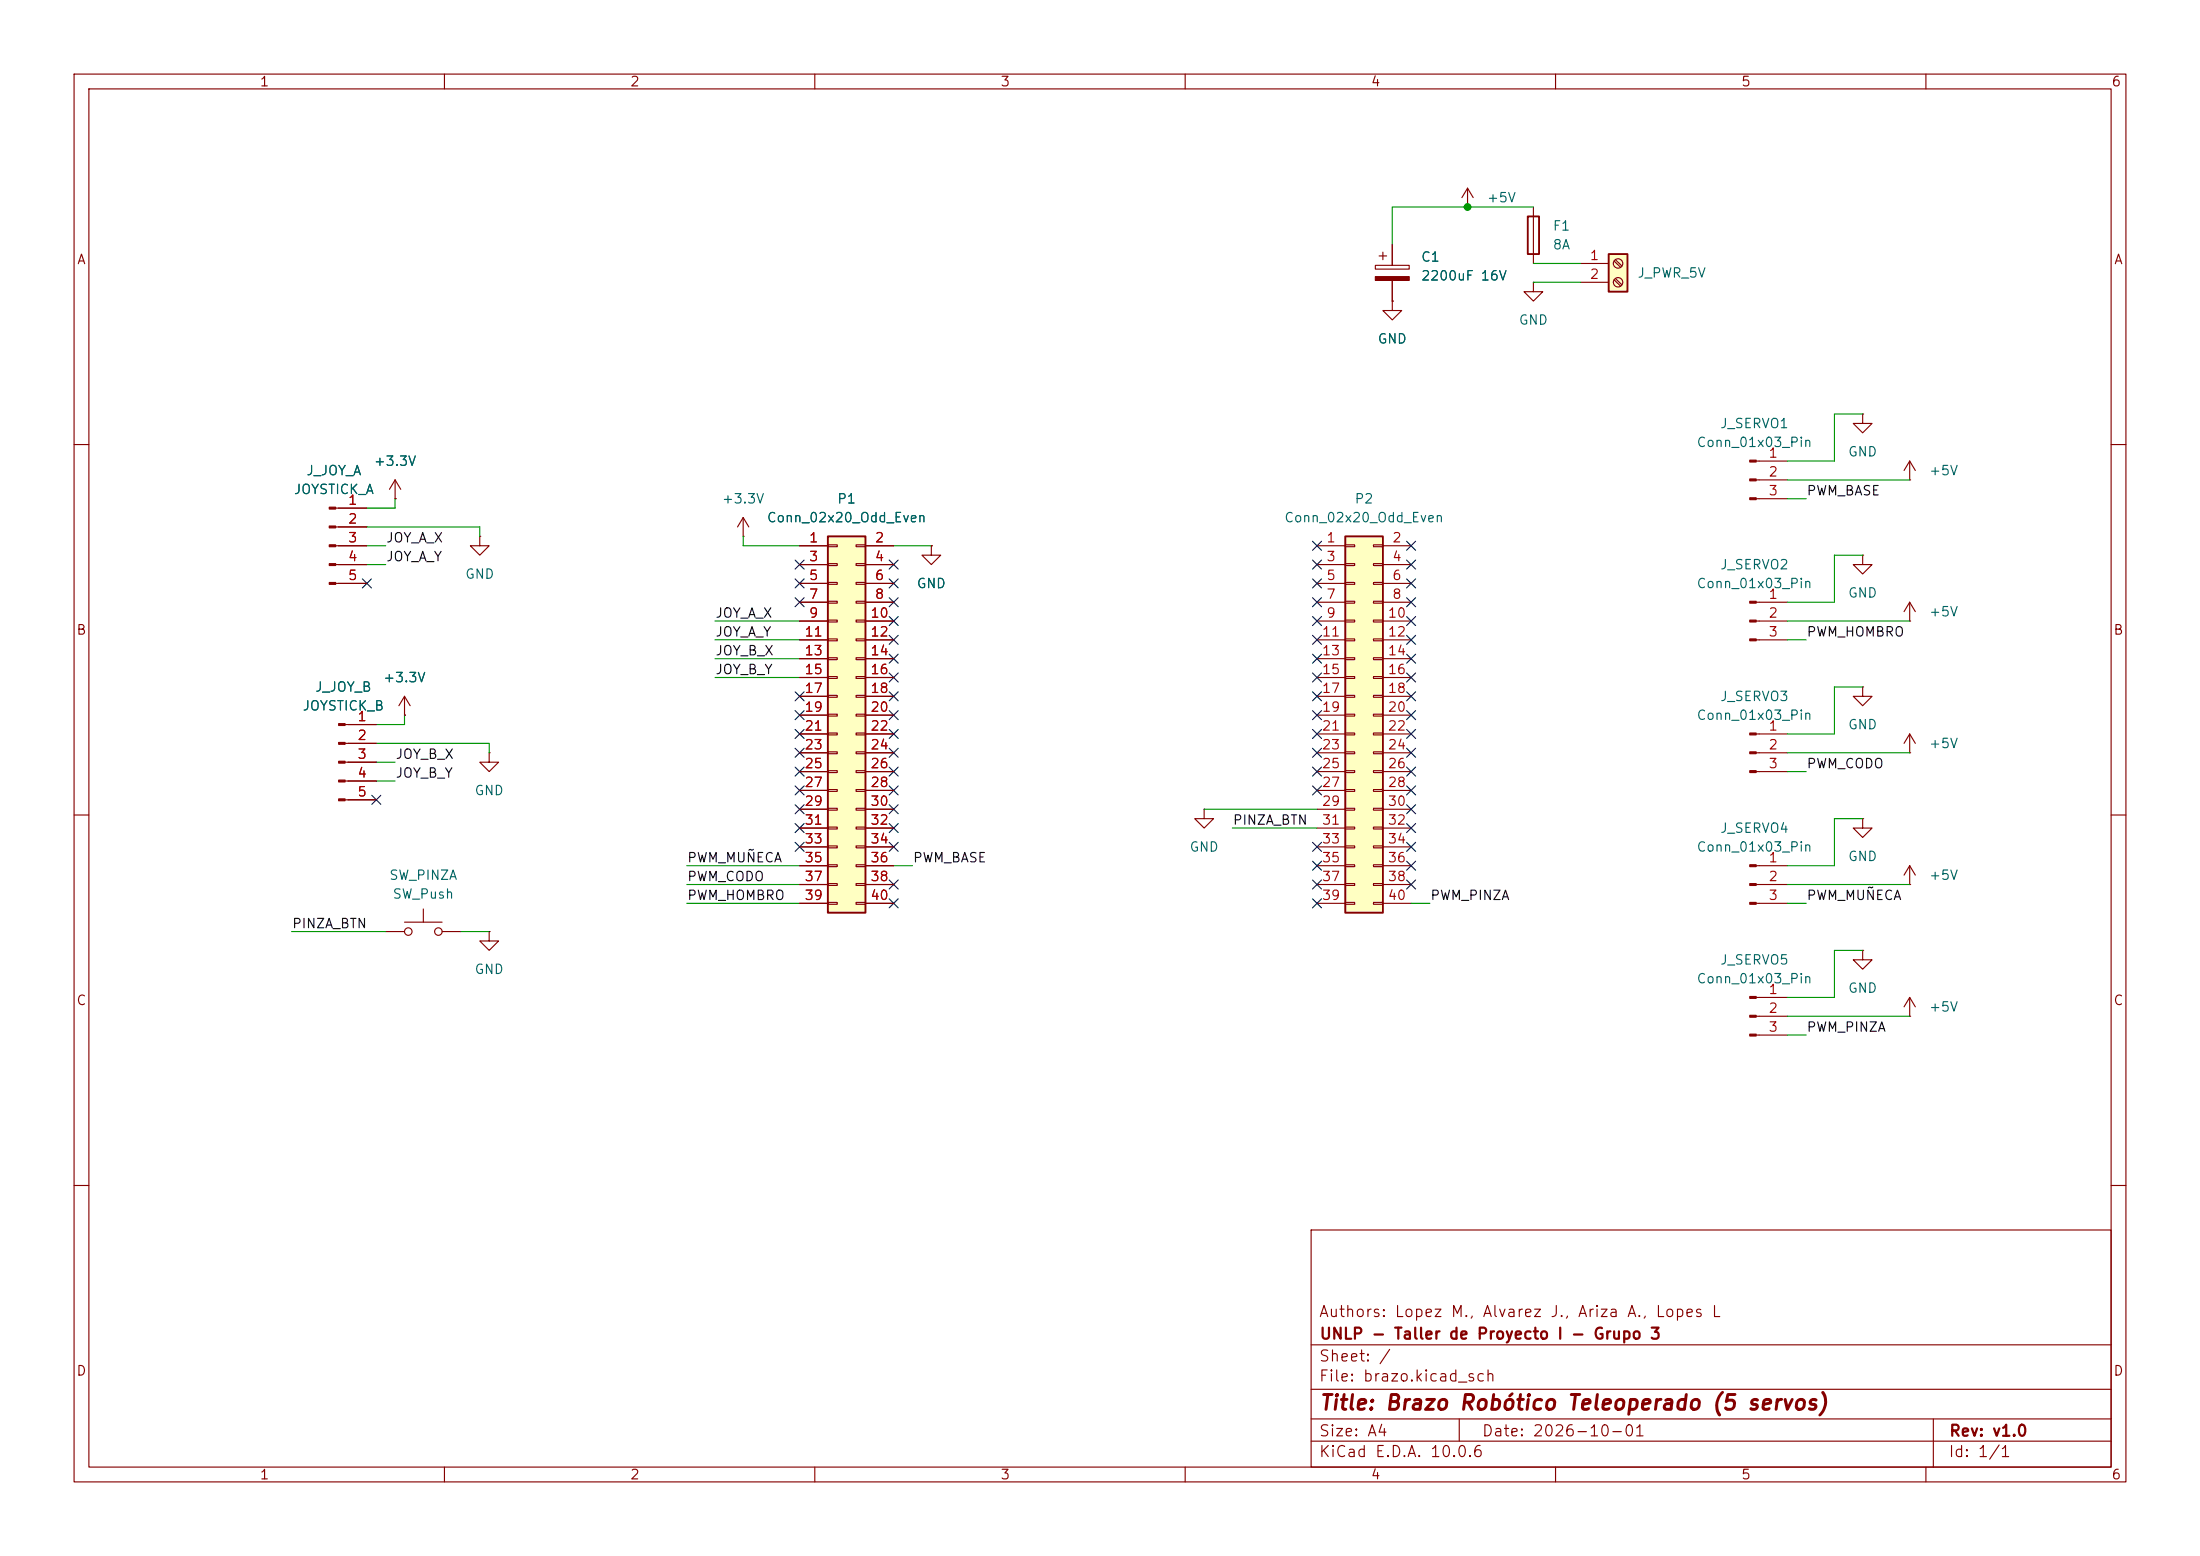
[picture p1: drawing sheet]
<svg xmlns="http://www.w3.org/2000/svg" width="297mm" height="210mm" viewBox="0 0 297 210" stroke-linecap="round" stroke-linejoin="round" font-family="sans-serif">
<g fill="none" stroke="#840000" stroke-width=".15">
<path d="M10 10h277v190h-277zM12 12h273v186h-273zM60 10v2M110 10v2M160 10v2M210 10v2M260 10v2M185.7 35.8h4.5v.5h-4.5zM186.2 34.5h1M186.7 34v1.1M188 33v2.8M188 37.8v2.8"/>
<path d="M10 60h2M125.7 73.7v1.2h1.3l-1.3 1.3-1.2-1.3h1.2M125.7 73.7h.1M285 60h2M54.6 96.5h.1M54.6 94l-.8 1.3M54.6 94l.8 1.3M54.6 94v2.5M237.1 99.1h4.2M237.1 81.3h4.2M237.1 83.8h4.2M237.1 86.4h4.2"/>
<path d="M257.8 83.8h.1M257.8 99.1l-.8 1.2M257.8 99.1l.8 1.2M257.8 81.3v2.5M257.8 99.1v2.5M257.8 81.3l-.8 1.3M257.8 81.3l.8 1.3M10 110h2M237.1 101.6h4.2M237.1 104.1h4.2M237.1 116.8h4.2M237.1 119.4h4.2"/>
<path d="M251.5 110.5v1.3h1.2l-1.2 1.2-1.3-1.2h1.3M251.5 110.5h.1M257.8 101.6h.1M257.8 119.4h.1M257.8 116.8v2.6M257.8 116.8l-.8 1.3M257.8 116.8l.8 1.3M285 110h2M237.1 134.6h4.2M237.1 137.2h4.2M237.1 139.7h4.2M237.1 121.9h4.2"/>
<path d="M10 160h2M177 166h108v32h-108zM285 160h2M60 198v2M110 198v2M160 198v2M177 194.5h108M177 191.5h108M177 187.5h108M177 181.5h108M197 191.5v3M210 198v2"/>
<path d="M260 198v2M261 191.5v6.5"/>
</g>
<g fill="#840000" stroke="#840000" stroke-width=".15">
<path d="M185.7 37.3h4.5v.5h-4.5z"/>
<path d="M236.2 134.5h.9v.2h-.9z"/>
<path d="M236.2 137h.9v.3h-.9z"/>
<path d="M236.2 139.6h.9v.2h-.9z"/>
<path d="M236.2 98.9h.9v.3h-.9z"/>
<path d="M236.2 101.5h.9v.2h-.9z"/>
<path d="M236.2 104h.9v.3h-.9z"/>
<path d="M236.2 116.7h.9v.3h-.9z"/>
<path d="M236.2 119.3h.9v.2h-.9z"/>
<path d="M236.2 121.8h.9v.2h-.9z"/>
<path d="M236.2 81.2h.9v.2h-.9z"/>
<path d="M236.2 83.7h.9v.2h-.9z"/>
<path d="M236.2 86.2h.9v.3h-.9z"/>
</g>
<path d="M111.8 72.4h5v50.8h-5z" fill="#ffffc2"/>
<path d="M111.8 72.4h5v50.8h-5z" fill="none" stroke="#840000" stroke-width=".25"/>
<g fill="none" stroke="#840000" stroke-width=".15">
<path d="M207 38.1v1.3h1.3l-1.3 1.2-1.3-1.2h1.3M207 38.1h.1M188 40.6v1.3h1.2l-1.2 1.3-1.3-1.3h1.3M188 40.6h.1M45.3 73.7h4.2M45.3 76.2h4.2M45.3 78.7h4.2M45.3 68.6h4.2M45.3 71.1h4.2M53.3 67.3h.1M53.3 64.8l-.7 1.2M53.3 64.8l.8 1.2"/>
<path d="M53.3 64.8v2.5M64.8 72.4v1.3h1.2l-1.2 1.2-1.3-1.2h1.3M64.8 72.4h.1M100.3 72.4h.1M100.3 69.9l-.7 1.2M100.3 69.9l.8 1.2M100.3 69.9v2.5M107.9 73.7h3.9M107.9 76.2h3.9M107.9 78.7h3.9M111.8 73.5h1.2v.3h-1.2zM111.8 76.1h1.2v.2h-1.2z"/>
<path d="M111.8 78.6h1.2v.3h-1.2zM115.6 73.5h1.2v.3h-1.2zM115.6 76.1h1.2v.2h-1.2zM115.6 78.6h1.2v.3h-1.2zM116.8 73.7h3.8M116.8 76.2h3.8M116.8 78.7h3.8M46.6 97.8h4.2M107.9 81.3h3.9M107.9 83.8h3.9M107.9 86.4h3.9M107.9 88.9h3.9"/>
<path d="M107.9 91.4h3.9M107.9 94h3.9M107.9 96.5h3.9M107.9 99.1h3.9M111.8 81.2h1.2v.2h-1.2zM111.8 83.7h1.2v.2h-1.2zM111.8 86.2h1.2v.3h-1.2zM111.8 88.8h1.2v.2h-1.2zM111.8 91.3h1.2v.3h-1.2zM111.8 93.9h1.2v.2h-1.2zM111.8 96.4h1.2v.2h-1.2zM111.8 98.9h1.2v.3h-1.2z"/>
<path d="M115.6 81.2h1.2v.2h-1.2zM115.6 83.7h1.2v.2h-1.2zM115.6 86.2h1.2v.3h-1.2zM115.6 88.8h1.2v.2h-1.2zM115.6 91.3h1.2v.3h-1.2zM115.6 93.9h1.2v.2h-1.2zM115.6 96.4h1.2v.2h-1.2zM115.6 98.9h1.2v.3h-1.2zM116.8 81.3h3.8M116.8 83.8h3.8M116.8 86.4h3.8M116.8 88.9h3.8"/>
<path d="M116.8 91.4h3.8M116.8 94h3.8M116.8 96.5h3.8M116.8 99.1h3.8M46.6 100.3h4.2M46.6 102.9h4.2M46.6 105.4h4.2M46.6 108h4.2M107.9 101.6h3.9M107.9 104.1h3.9M107.9 106.7h3.9M107.9 109.2h3.9"/>
<path d="M107.9 111.8h3.9M107.9 114.3h3.9M107.9 116.8h3.9M107.9 119.4h3.9M111.8 101.5h1.2v.2h-1.2zM111.8 104h1.2v.3h-1.2zM111.8 106.6h1.2v.2h-1.2zM111.8 109.1h1.2v.2h-1.2zM111.8 111.6h1.2v.3h-1.2zM111.8 114.2h1.2v.2h-1.2zM111.8 116.7h1.2v.3h-1.2zM111.8 119.3h1.2v.2h-1.2z"/>
<path d="M115.6 101.5h1.2v.2h-1.2zM115.6 104h1.2v.3h-1.2zM115.6 106.6h1.2v.2h-1.2zM115.6 109.1h1.2v.2h-1.2zM115.6 111.6h1.2v.3h-1.2zM115.6 114.2h1.2v.2h-1.2zM115.6 116.7h1.2v.3h-1.2zM115.6 119.3h1.2v.2h-1.2zM116.8 101.6h3.8M116.8 104.1h3.8M116.8 106.7h3.8M116.8 109.2h3.8"/>
<path d="M116.8 111.8h3.8M116.8 114.3h3.8M116.8 116.8h3.8M116.8 119.4h3.8M162.6 109.2v1.3h1.2l-1.2 1.3-1.3-1.3h1.3M162.6 109.2h.1M52.1 125.7h2.5M54.6 124.5h5.1M57.1 122.7v1.8M59.7 125.7h2.5M66 125.7v1.3h1.3l-1.3 1.3-1.2-1.3h1.2M66 125.7h.1"/>
<path d="M107.9 121.9h3.9M111.8 121.8h1.2v.2h-1.2zM115.6 121.8h1.2v.2h-1.2zM116.8 121.9h3.8M251.5 128.3v1.2h1.2l-1.2 1.3-1.3-1.3h1.3M251.5 128.3h.1M257.8 137.2h.1M257.8 134.6l-.8 1.3M257.8 134.6l.8 1.3M257.8 134.6v2.6"/>
<circle cx="55.1" cy="125.7" r=".51"/>
<circle cx="59.2" cy="125.7" r=".51"/>
</g>
<g fill="#840000" stroke="#840000" stroke-width=".15">
<path d="M44.4 68.5h.9v.2h-.9z"/>
<path d="M44.4 71h.9v.2h-.9z"/>
<path d="M44.4 73.5h.9v.3h-.9z"/>
<path d="M44.4 76.1h.9v.2h-.9z"/>
<path d="M44.4 78.6h.9v.3h-.9z"/>
<path d="M45.7 97.7h.9v.2h-.9z"/>
<path d="M45.7 100.2h.9v.3h-.9z"/>
<path d="M45.7 102.7h.9v.3h-.9z"/>
<path d="M45.7 105.3h.9v.2h-.9z"/>
<path d="M45.7 107.8h.9v.3h-.9z"/>
</g>
<path d="M181.6 72.4h5.1v50.8h-5.1z" fill="#ffffc2"/>
<path d="M206.2 29.2h1.6v5.1h-1.6zM181.6 72.4h5.1v50.8h-5.1z" fill="none" stroke="#840000" stroke-width=".25"/>
<g fill="none" stroke="#840000" stroke-width=".15">
<path d="M198.1 27.9h.1M198.1 25.4l-.7 1.3M198.1 25.4l.8 1.3M198.1 25.4v2.5M207 27.9v7.7M251.5 55.9v1.3h1.2l-1.2 1.2-1.3-1.2h1.3M251.5 55.9h.1M177.8 73.7h3.8M177.8 76.2h3.8M177.8 78.7h3.8M181.6 73.5h1.3v.3h-1.3zM181.6 76.1h1.3v.2h-1.3z"/>
<path d="M181.6 78.6h1.3v.3h-1.3zM185.4 73.5h1.3v.3h-1.3zM185.4 76.1h1.3v.2h-1.3zM185.4 78.6h1.3v.3h-1.3zM186.7 73.7h3.8M186.7 76.2h3.8M186.7 78.7h3.8M237.1 62.2h4.2M237.1 64.8h4.2M237.1 67.3h4.2M177.8 81.3h3.8M177.8 83.8h3.8"/>
<path d="M177.8 86.4h3.8M177.8 88.9h3.8M177.8 91.4h3.8M177.8 94h3.8M177.8 96.5h3.8M177.8 99.1h3.8M181.6 81.2h1.3v.2h-1.3zM181.6 83.7h1.3v.2h-1.3zM181.6 86.2h1.3v.3h-1.3zM181.6 88.8h1.3v.2h-1.3zM181.6 91.3h1.3v.3h-1.3zM181.6 93.9h1.3v.2h-1.3z"/>
<path d="M181.6 96.4h1.3v.2h-1.3zM181.6 98.9h1.3v.3h-1.3zM185.4 81.2h1.3v.2h-1.3zM185.4 83.7h1.3v.2h-1.3zM185.4 86.2h1.3v.3h-1.3zM185.4 88.8h1.3v.2h-1.3zM185.4 91.3h1.3v.3h-1.3zM185.4 93.9h1.3v.2h-1.3zM185.4 96.4h1.3v.2h-1.3zM185.4 98.9h1.3v.3h-1.3zM186.7 81.3h3.8M186.7 83.8h3.8"/>
<path d="M186.7 86.4h3.8M186.7 88.9h3.8M186.7 91.4h3.8M186.7 94h3.8M186.7 96.5h3.8M186.7 99.1h3.8M251.5 92.7v1.3h1.2l-1.2 1.3-1.3-1.3h1.3M251.5 92.7h.1M66 101.6v1.3h1.3l-1.3 1.2-1.2-1.2h1.2M66 101.6h.1M177.8 101.6h3.8M177.8 104.1h3.8"/>
<path d="M177.8 106.7h3.8M177.8 109.2h3.8M177.8 111.8h3.8M177.8 114.3h3.8M177.8 116.8h3.8M177.8 119.4h3.8M181.6 101.5h1.3v.2h-1.3zM181.6 104h1.3v.3h-1.3zM181.6 106.6h1.3v.2h-1.3zM181.6 109.1h1.3v.2h-1.3zM181.6 111.6h1.3v.3h-1.3zM181.6 114.2h1.3v.2h-1.3z"/>
<path d="M181.6 116.7h1.3v.3h-1.3zM181.6 119.3h1.3v.2h-1.3zM185.4 101.5h1.3v.2h-1.3zM185.4 104h1.3v.3h-1.3zM185.4 106.6h1.3v.2h-1.3zM185.4 109.1h1.3v.2h-1.3zM185.4 111.6h1.3v.3h-1.3zM185.4 114.2h1.3v.2h-1.3zM185.4 116.7h1.3v.3h-1.3zM185.4 119.3h1.3v.2h-1.3zM186.7 101.6h3.8M186.7 104.1h3.8"/>
<path d="M186.7 106.7h3.8M186.7 109.2h3.8M186.7 111.8h3.8M186.7 114.3h3.8M186.7 116.8h3.8M186.7 119.4h3.8M177.8 121.9h3.8M181.6 121.8h1.3v.2h-1.3zM185.4 121.8h1.3v.2h-1.3zM186.7 121.9h3.8"/>
</g>
<g fill="#840000" stroke="#840000" stroke-width=".15">
<path d="M236.2 62.1h.9v.3h-.9z"/>
<path d="M236.2 64.6h.9v.3h-.9z"/>
<path d="M236.2 67.2h.9v.2h-.9z"/>
</g>
<path d="M217.2 34.3h2.5v5.1h-2.5z" fill="#ffffc2"/>
<path d="M217.2 34.3h2.5v5.1h-2.5z" fill="none" stroke="#840000" stroke-width=".25"/>
<g fill="none" stroke="#840000" stroke-width=".15">
<path d="M188 33v2.8M188 37.8v2.8M213.4 35.6h3.8M213.4 38.1h3.8M217.9 35.2l.9 .9M217.9 37.8l.9 .8M218.1 35.1l.8 .8M218.1 37.6l.8 .8M188 40.6h.1M45.7 73.7h3.8M45.7 76.2h3.8M45.7 78.7h3.8"/>
<path d="M45.7 68.6h3.8M45.7 71.1h3.8M53.3 67.3h.1M107.9 73.7h3.9M107.9 76.2h3.9M107.9 78.7h3.9M116.8 73.7h3.8M116.8 76.2h3.8M116.8 78.7h3.8M125.7 73.7h.1M251.5 74.9v1.3h1.2l-1.2 1.3-1.3-1.3h1.3M251.5 74.9h.1"/>
<path d="M257.8 64.8h.1M257.8 62.2l-.8 1.3M257.8 62.2l.8 1.3M257.8 62.2v2.6M47 97.8h3.8M54.6 96.5h.1M107.9 81.3h3.9M107.9 83.8h3.9M107.9 86.4h3.9M107.9 88.9h3.9M107.9 91.4h3.9M107.9 94h3.9"/>
<path d="M107.9 96.5h3.9M107.9 99.1h3.9M116.8 81.3h3.8M116.8 83.8h3.8M116.8 86.4h3.8M116.8 88.9h3.8M116.8 91.4h3.8M116.8 94h3.8M116.8 96.5h3.8M116.8 99.1h3.8M47 100.3h3.8M47 102.9h3.8"/>
<path d="M47 105.4h3.8M47 108h3.8M107.9 101.6h3.9M107.9 104.1h3.9M107.9 106.7h3.9M107.9 109.2h3.9M107.9 111.8h3.9M107.9 114.3h3.9M107.9 116.8h3.9M107.9 119.4h3.9M116.8 101.6h3.8M116.8 104.1h3.8"/>
<path d="M116.8 106.7h3.8M116.8 109.2h3.8M116.8 111.8h3.8M116.8 114.3h3.8M116.8 116.8h3.8M116.8 119.4h3.8M107.9 121.9h3.9M116.8 121.9h3.8"/>
<circle cx="218.4" cy="38.1" r=".63"/>
<circle cx="218.4" cy="35.6" r=".63"/>
</g>
<g fill="none" stroke="#009600" stroke-width=".15">
<path d="M207 27.9h-19v5.1M207 35.6h6.4M207 38.1h6.4M251.5 55.9h-3.9v6.3h-6.3M49.5 73.7h2.6M49.5 76.2h2.6M49.5 71.1h15.3v1.3M53.3 67.3v1.3h-3.8M100.3 72.4v1.3h7.6M120.6 73.7h5.1M241.3 64.8h16.5M241.3 67.3h2.5"/>
<path d="M251.5 74.9h-3.9v6.4h-6.3M54.6 96.5v1.3h-3.8M96.5 83.8h11.4M96.5 86.4h11.4M96.5 88.9h11.4M96.5 91.4h11.4M241.3 83.8h16.5M241.3 86.4h2.5M251.5 92.7h-3.9v6.4h-6.3M50.8 102.9h2.5M50.8 100.3h15.2v1.3M50.8 105.4h2.5"/>
<path d="M92.7 119.4h15.2M92.7 116.8h15.2M120.6 116.8h2.6M162.6 109.2h15.2M166.4 111.8h11.4M241.3 119.4h16.5M241.3 101.6h16.5M241.3 104.1h2.5M251.5 110.5h-3.9v6.3h-6.3M39.4 125.7h12.7M62.2 125.7h3.8M92.7 121.9h15.2"/>
<path d="M190.5 121.9h2.5M241.3 137.2h16.5M241.3 139.7h2.5M241.3 121.9h2.5M251.5 128.3h-3.9v6.3h-6.3"/>
</g>
<g fill="none" stroke="#000084" stroke-width=".15">
<path d="M48.9 78.1l1.2 1.2M50.1 78.1l-1.2 1.2M107.3 75.6l1.3 1.2M107.3 78.1l1.3 1.2M108.6 75.6l-1.3 1.2M108.6 78.1l-1.3 1.2M120 75.6l1.3 1.2M120 78.1l1.3 1.2M121.3 75.6l-1.3 1.2M121.3 78.1l-1.3 1.2M177.2 75.6l1.2 1.2M177.2 73.1l1.2 1.2"/>
<path d="M177.2 78.1l1.2 1.2M178.4 75.6l-1.2 1.2M178.4 73.1l-1.2 1.2M178.4 78.1l-1.2 1.2M189.9 75.6l1.2 1.2M189.9 73.1l1.2 1.2M189.9 78.1l1.2 1.2M191.1 75.6l-1.2 1.2M191.1 73.1l-1.2 1.2M191.1 78.1l-1.2 1.2M107.3 80.7l1.3 1.2M107.3 98.5l1.3 1.2"/>
<path d="M107.3 93.4l1.3 1.2M107.3 95.9l1.3 1.2M108.6 95.9l-1.3 1.2M108.6 98.5l-1.3 1.2M108.6 93.4l-1.3 1.2M108.6 80.7l-1.3 1.2M120 83.2l1.3 1.2M120 90.8l1.3 1.2M120 85.8l1.3 1.2M120 80.7l1.3 1.2M120 88.3l1.3 1.2M120 98.5l1.3 1.2"/>
<path d="M120 93.4l1.3 1.2M120 95.9l1.3 1.2M121.3 83.2l-1.3 1.2M121.3 90.8l-1.3 1.2M121.3 85.8l-1.3 1.2M121.3 80.7l-1.3 1.2M121.3 88.3l-1.3 1.2M121.3 93.4l-1.3 1.2M121.3 95.9l-1.3 1.2M121.3 98.5l-1.3 1.2M177.2 85.8l1.2 1.2M177.2 95.9l1.2 1.2"/>
<path d="M177.2 83.2l1.2 1.2M177.2 90.8l1.2 1.2M177.2 80.7l1.2 1.2M177.2 88.3l1.2 1.2M177.2 98.5l1.2 1.2M177.2 93.4l1.2 1.2M178.4 88.3l-1.2 1.2M178.4 85.8l-1.2 1.2M178.4 95.9l-1.2 1.2M178.4 83.2l-1.2 1.2M178.4 90.8l-1.2 1.2M178.4 80.7l-1.2 1.2"/>
<path d="M178.4 98.5l-1.2 1.2M178.4 93.4l-1.2 1.2M189.9 85.8l1.2 1.2M189.9 95.9l1.2 1.2M189.9 90.8l1.2 1.2M189.9 80.7l1.2 1.2M189.9 88.3l1.2 1.2M189.9 83.2l1.2 1.2M189.9 98.5l1.2 1.2M189.9 93.4l1.2 1.2M191.1 83.2l-1.2 1.2M191.1 90.8l-1.2 1.2"/>
<path d="M191.1 80.7l-1.2 1.2M191.1 88.3l-1.2 1.2M191.1 85.8l-1.2 1.2M191.1 95.9l-1.2 1.2M191.1 98.5l-1.2 1.2M191.1 93.4l-1.2 1.2M50.2 107.3l1.2 1.3M51.4 107.3l-1.2 1.3M107.3 106.1l1.3 1.2M107.3 103.5l1.3 1.2M107.3 108.6l1.3 1.2M107.3 113.7l1.3 1.2"/>
<path d="M107.3 111.2l1.3 1.2M107.3 101l1.3 1.2M108.6 103.5l-1.3 1.2M108.6 101l-1.3 1.2M108.6 106.1l-1.3 1.2M108.6 108.6l-1.3 1.2M108.6 113.7l-1.3 1.2M108.6 111.2l-1.3 1.2M120 106.1l1.3 1.2M120 118.8l1.3 1.2M120 103.5l1.3 1.2M120 101l1.3 1.2"/>
<path d="M120 108.6l1.3 1.2M120 111.2l1.3 1.2M120 113.7l1.3 1.2M121.3 106.1l-1.3 1.2M121.3 103.5l-1.3 1.2M121.3 101l-1.3 1.2M121.3 108.6l-1.3 1.2M121.3 111.2l-1.3 1.2M121.3 113.7l-1.3 1.2M121.3 118.8l-1.3 1.2M177.2 113.7l1.2 1.2M177.2 118.8l1.2 1.2"/>
<path d="M177.2 116.2l1.2 1.2M177.2 101l1.2 1.2M177.2 103.5l1.2 1.2M177.2 106.1l1.2 1.2M178.4 103.5l-1.2 1.2M178.4 101l-1.2 1.2M178.4 113.7l-1.2 1.2M178.4 118.8l-1.2 1.2M178.4 116.2l-1.2 1.2M178.4 106.1l-1.2 1.2M189.9 103.5l1.2 1.2M189.9 111.2l1.2 1.2"/>
<path d="M189.9 108.6l1.2 1.2M189.9 101l1.2 1.2M189.9 116.2l1.2 1.2M189.9 118.8l1.2 1.2M189.9 113.7l1.2 1.2M189.9 106.1l1.2 1.2M191.1 111.2l-1.2 1.2M191.1 101l-1.2 1.2M191.1 106.1l-1.2 1.2M191.1 103.5l-1.2 1.2M191.1 108.6l-1.2 1.2M191.1 116.2l-1.2 1.2"/>
<path d="M191.1 118.8l-1.2 1.2M191.1 113.7l-1.2 1.2M120 121.3l1.3 1.2M121.3 121.3l-1.3 1.2M177.2 121.3l1.2 1.2M178.4 121.3l-1.2 1.2"/>
</g>
<circle cx="198.1" cy="27.9" r=".46" fill="#009600" stroke="#009600" stroke-width=".14"/>
<text font-size="2" fill="#840000" x="178" y="190.8">Title: Brazo Robótico Teleoperado (5 servos)</text>
<g font-size="1.5" fill="#840000">
<text x="178" y="178.1">Authors: Lopez M., Alvarez J., Ariza A., Lopes L</text>
<text x="178" y="184.1">Sheet: /</text>
<text x="178" y="181.1">UNLP - Taller de Proyecto I - Grupo 3</text>
<text x="178" y="186.8">File: brazo.kicad_sch</text>
<text x="178" y="197">KiCad E.D.A. 10.0.6</text>
<text x="178" y="194.2">Size: A4</text>
<text x="200" y="194.2">Date: 2026-10-01</text>
<text x="263" y="197">Id: 1/1</text>
<text x="263" y="194.2">Rev: v1.0</text>
</g>
<g font-size="1.3" fill="#840000">
<text x="35" y="12">1</text>
<text x="85" y="12">2</text>
<text x="135" y="12">3</text>
<text x="185" y="12">4</text>
<text x="235" y="12">5</text>
<text x="285" y="12">6</text>
<text x="10.3" y="36">A</text>
<text x="285.3" y="36">A</text>
<text x="10.2" y="86">B</text>
<text x="285.2" y="86">B</text>
<text x="10.2" y="136">C</text>
<text x="285.2" y="136">C</text>
<text x="10.2" y="186">D</text>
<text x="285.2" y="186">D</text>
<text x="35" y="200">1</text>
<text x="85" y="200">2</text>
<text x="135" y="200">3</text>
<text x="185" y="200">4</text>
<text x="235" y="200">5</text>
<text x="285" y="200">6</text>
</g>
<g font-size="1.3" fill="#006464">
<text x="200.6" y="27.6">+5V</text>
<text x="191.8" y="35.6">C1</text>
<text x="209.5" y="31.4">F1</text>
<text x="209.5" y="34">8A</text>
<text x="191.8" y="38.2">2200uF 16V</text>
<text x="221" y="37.8">J_PWR_5V</text>
<text x="185.9" y="46.7">GND</text>
<text x="204.9" y="44.1">GND</text>
<text x="232.1" y="58.1">J_SERVO1</text>
<text x="41.3" y="64.5">J_JOY_A</text>
<text x="50.4" y="63.2">+3.3V</text>
<text x="229" y="60.7">Conn_01x03_Pin</text>
<text x="249.4" y="61.9">GND</text>
<text x="260.3" y="64.5">+5V</text>
<text x="39.6" y="67">JOYSTICK_A</text>
<text x="97.4" y="68.3">+3.3V</text>
<text x="103.4" y="70.8">Conn_02x20_Odd_Even</text>
<text x="112.9" y="68.3">P1</text>
<text x="173.3" y="70.8">Conn_02x20_Odd_Even</text>
<text x="182.8" y="68.3">P2</text>
<text x="232.1" y="77.2">J_SERVO2</text>
<text x="62.7" y="78.4">GND</text>
<text x="123.7" y="79.7">GND</text>
<text x="229" y="79.7">Conn_01x03_Pin</text>
<text x="249.4" y="81">GND</text>
<text x="260.3" y="83.5">+5V</text>
<text x="42.4" y="93.7">J_JOY_B</text>
<text x="51.6" y="92.4">+3.3V</text>
<text x="232.1" y="94.9">J_SERVO3</text>
<text x="40.8" y="96.2">JOYSTICK_B</text>
<text x="229" y="97.5">Conn_01x03_Pin</text>
<text x="249.4" y="98.8">GND</text>
<text x="260.3" y="101.3">+5V</text>
<text x="64" y="107.6">GND</text>
<text x="232.1" y="112.7">J_SERVO4</text>
<text x="52.5" y="119.1">SW_PINZA</text>
<text x="160.5" y="115.3">GND</text>
<text x="229" y="115.3">Conn_01x03_Pin</text>
<text x="249.4" y="116.5">GND</text>
<text x="260.3" y="119.1">+5V</text>
<text x="52.9" y="121.6">SW_Push</text>
<text x="64" y="131.8">GND</text>
<text x="232.1" y="130.5">J_SERVO5</text>
<text x="229" y="133">Conn_01x03_Pin</text>
<text x="249.4" y="134.3">GND</text>
<text x="260.3" y="136.9">+5V</text>
</g>
<g font-size="1.3" fill="#a90000">
<text x="214.5" y="35.4">1</text>
<text x="214.5" y="38">2</text>
<text x="238.7" y="62.1">1</text>
<text x="238.7" y="64.6">2</text>
<text x="46.9" y="68.4">1</text>
<text x="46.9" y="71">2</text>
<text x="238.7" y="67.2">3</text>
<text x="46.9" y="73.5">3</text>
<text x="46.9" y="76.1">4</text>
<text x="109.1" y="73.5">1</text>
<text x="109.1" y="76.1">3</text>
<text x="118" y="73.5">2</text>
<text x="118" y="76.1">4</text>
<text x="179" y="73.5">1</text>
<text x="179" y="76.1">3</text>
<text x="187.9" y="73.5">2</text>
<text x="187.9" y="76.1">4</text>
<text x="46.9" y="78.6">5</text>
<text x="109.1" y="78.6">5</text>
<text x="109.1" y="81.1">7</text>
<text x="109.1" y="83.7">9</text>
<text x="117.4" y="83.7">10</text>
<text x="118" y="78.6">6</text>
<text x="118" y="81.1">8</text>
<text x="179" y="78.6">5</text>
<text x="179" y="81.1">7</text>
<text x="179" y="83.7">9</text>
<text x="187.3" y="83.7">10</text>
<text x="187.9" y="78.6">6</text>
<text x="187.9" y="81.1">8</text>
<text x="238.7" y="81.1">1</text>
<text x="238.7" y="83.7">2</text>
<text x="108.5" y="86.2">11</text>
<text x="108.5" y="88.8">13</text>
<text x="117.4" y="86.2">12</text>
<text x="117.4" y="88.8">14</text>
<text x="178.4" y="86.2">11</text>
<text x="178.4" y="88.8">13</text>
<text x="187.3" y="86.2">12</text>
<text x="187.3" y="88.8">14</text>
<text x="238.7" y="86.2">3</text>
<text x="108.5" y="91.3">15</text>
<text x="108.5" y="93.8">17</text>
<text x="117.4" y="91.3">16</text>
<text x="117.4" y="93.8">18</text>
<text x="178.4" y="91.3">15</text>
<text x="178.4" y="93.8">17</text>
<text x="187.3" y="91.3">16</text>
<text x="187.3" y="93.8">18</text>
<text x="48.2" y="97.7">1</text>
<text x="48.2" y="100.2">2</text>
<text x="108.5" y="96.4">19</text>
<text x="108.5" y="98.9">21</text>
<text x="108.5" y="101.5">23</text>
<text x="117.4" y="96.4">20</text>
<text x="117.4" y="98.9">22</text>
<text x="117.4" y="101.5">24</text>
<text x="178.4" y="96.4">19</text>
<text x="178.4" y="98.9">21</text>
<text x="178.4" y="101.5">23</text>
<text x="187.3" y="96.4">20</text>
<text x="187.3" y="98.9">22</text>
<text x="187.3" y="101.5">24</text>
<text x="238.7" y="98.9">1</text>
<text x="238.7" y="101.5">2</text>
<text x="48.2" y="102.7">3</text>
<text x="48.2" y="105.3">4</text>
<text x="48.2" y="107.8">5</text>
<text x="108.5" y="104">25</text>
<text x="108.5" y="106.5">27</text>
<text x="117.4" y="104">26</text>
<text x="117.4" y="106.5">28</text>
<text x="178.4" y="104">25</text>
<text x="178.4" y="106.5">27</text>
<text x="187.3" y="104">26</text>
<text x="187.3" y="106.5">28</text>
<text x="238.7" y="104">3</text>
<text x="108.5" y="109.1">29</text>
<text x="108.5" y="111.6">31</text>
<text x="117.4" y="109.1">30</text>
<text x="117.4" y="111.6">32</text>
<text x="178.4" y="109.1">29</text>
<text x="178.4" y="111.6">31</text>
<text x="187.3" y="109.1">30</text>
<text x="187.3" y="111.6">32</text>
<text x="108.5" y="114.2">33</text>
<text x="108.5" y="116.7">35</text>
<text x="108.5" y="119.2">37</text>
<text x="117.4" y="114.2">34</text>
<text x="117.4" y="116.7">36</text>
<text x="117.4" y="119.2">38</text>
<text x="178.4" y="114.2">33</text>
<text x="178.4" y="116.7">35</text>
<text x="178.4" y="119.2">37</text>
<text x="187.3" y="114.2">34</text>
<text x="187.3" y="116.7">36</text>
<text x="187.3" y="119.2">38</text>
<text x="238.7" y="116.7">1</text>
<text x="238.7" y="119.2">2</text>
<text x="108.5" y="121.8">39</text>
<text x="117.4" y="121.8">40</text>
<text x="178.4" y="121.8">39</text>
<text x="187.3" y="121.8">40</text>
<text x="238.7" y="121.8">3</text>
<text x="238.7" y="134.5">1</text>
<text x="238.7" y="137">2</text>
<text x="238.7" y="139.6">3</text>
</g>
<g font-size="1.3" fill="#0f0f0f">
<text x="243.8" y="67.2">PWM_BASE</text>
<text x="52" y="76.1">JOY_A_Y</text>
<text x="52" y="73.5">JOY_A_X</text>
<text x="96.5" y="83.7">JOY_A_X</text>
<text x="96.5" y="86.2">JOY_A_Y</text>
<text x="96.5" y="88.8">JOY_B_X</text>
<text x="243.8" y="86.2">PWM_HOMBRO</text>
<text x="96.5" y="91.3">JOY_B_Y</text>
<text x="53.3" y="105.3">JOY_B_Y</text>
<text x="53.3" y="102.7">JOY_B_X</text>
<text x="243.8" y="104">PWM_CODO</text>
<text x="166.3" y="111.6">PINZA_BTN</text>
<text x="92.7" y="119.3">PWM_CODO</text>
<text x="92.7" y="116.7">PWM_MUÑECA</text>
<text x="123.2" y="116.7">PWM_BASE</text>
<text x="39.3" y="125.6">PINZA_BTN</text>
<text x="92.7" y="121.8">PWM_HOMBRO</text>
<text x="193" y="121.8">PWM_PINZA</text>
<text x="243.8" y="121.8">PWM_MUÑECA</text>
<text x="243.8" y="139.6">PWM_PINZA</text>
</g>
</svg>
